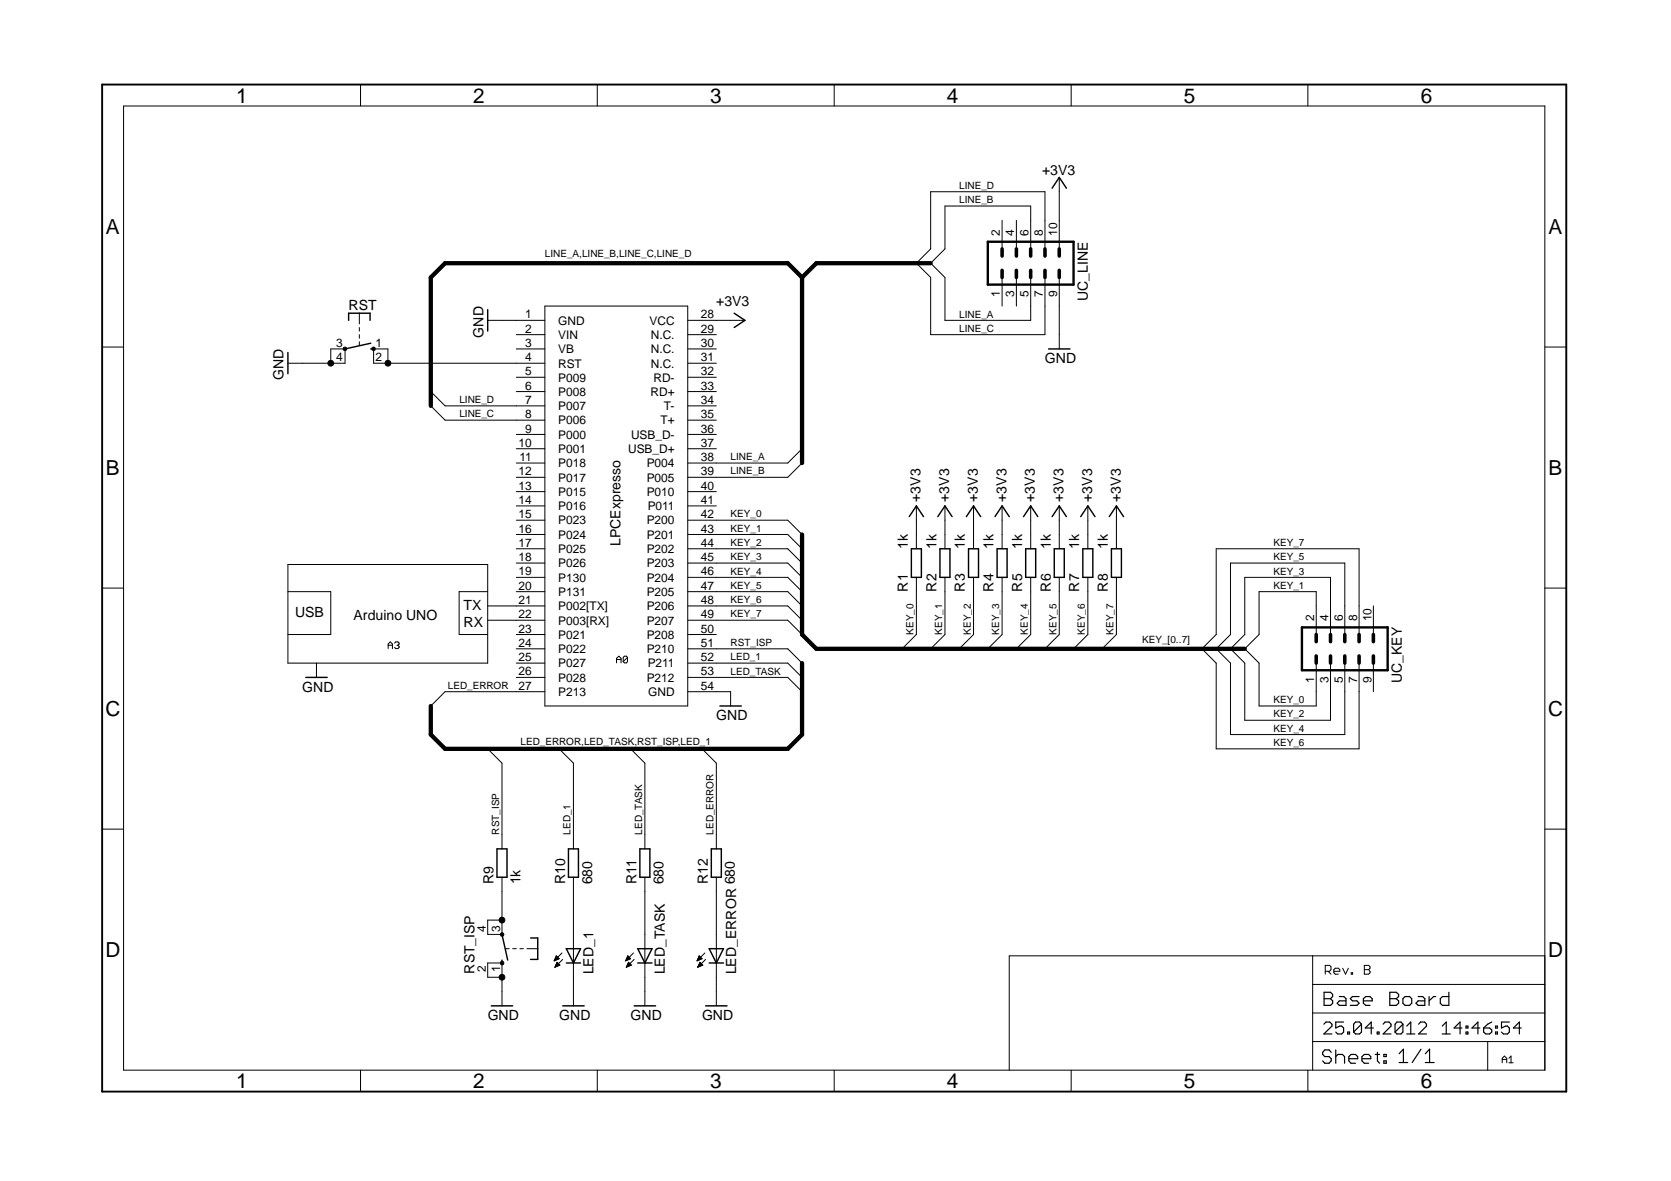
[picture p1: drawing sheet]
<svg xmlns="http://www.w3.org/2000/svg" width="297mm" height="210mm" viewBox="0 0 297 210" stroke-linecap="round" stroke-linejoin="round" font-family="sans-serif">
<g fill="none" stroke="#000" stroke-width=".18">
<path d="M22 18.8h252.6v171.4h-252.6zM64.1 15v3.8M106.2 15v3.8M148.3 15v3.8M190.4 15v3.8M232.5 15v3.8M178.1 39.2v5M180.7 39.2v5M188.3 31.5v12.7M63.9 55.7v1.9M63.9 58.2v.6M63.9 59.5v.6"/>
<path d="M86.7 56.9h10.2M91.8 59.5h5.1M96.9 54.4h25.4v71.1h-25.4zM122.3 56.9h10.1M122.3 59.5h5M178.1 49.3v5.1M180.7 49.3v5.1M183.2 44.2v-7.6h-15.2v7.6l-2.6 2.6 2.6 2.5v7.6h15.2v-7.6M185.8 44.2v-10.1h-20.4v10.1l-2.5 2.6 2.5 2.5v10.2h20.4v-10.2M188.3 49.3v12.7M18.2 61.7h3.8M51.2 64.6h10.1v-2.6h-2.5v2.6"/>
<path d="M61.1 61.8h.4v.4h-.4zM63.9 60.7v.7M66.2 61.8h.4v.4h-.4zM69 64.6v-2.6h-2.6v2.6h30.5M76.6 69.6l2.5 2.5h17.8M76.6 72.1l2.5 2.6h17.8M91.8 62h5.1M91.8 67.1h5.1M91.8 69.6h5.1M91.8 77.2h5.1M91.8 79.8h5.1M122.3 62h5"/>
<path d="M122.3 64.6h5M122.3 67.1h5M122.3 69.6h5M122.3 72.1h5M122.3 74.7h5M122.3 77.2h5M122.3 79.8h5M142.6 79.8l-2.6 2.5h-17.7M274.6 61.7h3.8M91.8 82.3h5.1M91.8 84.8h5.1M91.8 87.4h5.1"/>
<path d="M91.8 89.9h5.1M91.8 92.5h5.1M91.8 95h5.1M91.8 97.5h5.1M122.3 87.4h5M122.3 89.9h5M122.3 92.5h17.7l2.6 2.5M122.3 95h17.7l2.6 2.5M122.3 97.5h17.7l2.6 2.6M142.6 82.3l-2.6 2.5h-17.7M162.9 89.9v7.6M168 89.9v7.6"/>
<path d="M173.1 89.9v7.6M178.1 89.9v7.6M183.2 89.9v7.6M188.3 89.9v7.6M193.4 89.9v7.6M198.5 89.9v7.6M18.2 104.5h3.8M51.2 105.2h7.6v7.6h-7.6M51.2 100.3h35.5v17.6h-35.5zM56.3 117.9v2.5M69 115.3v-.8l.4-.4 .4 .4v.8M69 114.7h.8"/>
<path d="M70.1 114.3l.3-.2h.3l.2 .2-.2 .4M70.6 114.7h.1M70.7 114.7l.2 .2-.2 .4h-.3l-.3-.2M86.7 105.2h-5.1v7.6h5.1M86.7 107.7h10.2M86.7 110.2h10.2M91.8 112.8h5.1M91.8 105.2h5.1M91.8 117.9h5.1M91.8 100.1h5.1M91.8 102.6h5.1M91.8 115.3h5.1"/>
<path d="M109.6 117.8v-.8l.4-.4 .4 .4v.8M109.6 117.2h.8M111.5 116.8l-.1-.2h-.4l-.2 .2v.8M111.5 116.8v.8l-.1 .2h-.4l-.2-.2M111.5 116.8l-.7 .8M122.3 112.8h5M122.3 105.2h17.7l2.6 2.5M122.3 117.9h17.7l2.6 2.5M122.3 100.1h17.7l2.6 2.5M122.3 102.6h17.7l2.6 2.6M122.3 107.7h17.7l2.6 2.5M122.3 110.2h17.7l2.6 2.6"/>
<path d="M122.3 115.3h17.7l2.6 2.6M162.9 102.6v10.2l-2.5 2.5M168 102.6v10.2l-2.6 2.5M173.1 102.6v10.2l-2.6 2.5M178.1 102.6v10.2l-2.5 2.5M183.2 102.6v10.2l-2.5 2.5M188.3 102.6v10.2l-2.5 2.5M193.4 102.6v10.2l-2.6 2.5M198.5 102.6v10.2l-2.6 2.5M234 112.8v-7.6h-10.2v7.6l-2.5 2.5 2.5 2.6v7.6h10.2v-7.6M236.5 112.8v-10.2h-15.2v10.2l-2.6 2.5 2.6 2.6v10.1h15.2v-10.1M239.1 112.8v-12.7h-20.4v12.7l-2.5 2.5 2.5 2.6v12.7h20.4v-12.7"/>
<path d="M241.6 112.8v-15.3h-25.4v15.3l-2.5 2.5 2.5 2.6v15.2h25.4v-15.2M244.1 107.7v5.1M244.1 117.9v5M274.6 104.5h3.8M86.7 133.1l2.5 2.5v15.3M91.8 120.4h5.1M96.9 122.9h-17.8l-2.5 2.6M99.4 133.1l2.5 2.5v15.3M112.1 133.1l2.5 2.5v15.3M122.3 120.4h17.7l2.6 2.5M122.3 122.9h7.6v2.6M124.8 133.1l2.5 2.5v15.3"/>
<path d="M18.2 147.4h3.8M89.2 155.9v10.2h-2.5v-2.6h2.5M101.9 155.9v22.9M114.6 155.9v22.9M127.3 155.9v22.9M274.6 147.4h3.8M89 165.9h.5v.4h-.5zM89 170.9l.2-.1 .3 .1v.5h-.5zM89.2 173.7h-2.5v-2.5h2.5v7.6M89.9 168.6h.6M91.1 168.6h.7M92.4 168.6h.6"/>
<path d="M93.7 168.6h1.9M98.5 170.7h.1M98.6 170.6h.2M98.6 170.6h.5M98.7 170.5h.6M98.7 170.4h.7M98.7 171.9h.1M98.7 170.3h.6M98.7 171.8h.2M98.7 171.7h.4M98.8 170.2h.4M98.8 171.6h.6"/>
<path d="M98.8 170.1h.3M98.8 171.5h.7M98.8 170h.2M98.8 171.4h.6M98.9 169.9h.1M98.9 171.4h.5M98.9 171.3h.4M99 171.2h.2M99 171.1h.1M99.4 170.4l-.5-.5-.4 .9M99.4 170.4l-.9 .4M99.5 171.5l-.5-.5-.4 .9"/>
<path d="M99.5 171.5l-.9 .4M99.9 169.4l-1.4 1.4M100 170.5l-1.4 1.4M111.2 170.7h.1M111.3 170.6h.2M111.3 170.6h.5M111.3 170.5h.6M111.4 170.4h.7M111.4 171.9h.1M111.4 171.8h.2M111.4 170.3h.6M111.4 171.7h.4"/>
<path d="M111.5 170.2h.4M111.5 171.6h.6M111.5 170.1h.3M111.5 171.5h.7M111.5 170h.2M111.5 171.4h.6M111.6 169.9h.1M111.6 171.4h.5M111.6 171.3h.4M111.7 171.2h.2M111.7 171.1h.1M112.1 170.4l-.5-.5-.4 .9"/>
<path d="M112.1 170.4l-.9 .4M112.2 171.5l-.5-.5-.4 .9M112.2 171.5l-.9 .4M112.6 169.4l-1.4 1.4M112.7 170.5l-1.4 1.4M123.9 170.7h.1M124 170.6h.2M124 170.6h.4M124 170.5h.6M124 171.9h.1M124.1 170.4h.7M124.1 171.8h.2"/>
<path d="M124.1 170.3h.6M124.1 171.7h.4M124.2 170.2h.4M124.2 171.6h.6M124.2 170.1h.3M124.2 171.5h.7M124.2 170h.2M124.2 171.4h.6M124.3 169.9h.1M124.3 171.4h.5M124.3 171.3h.4M124.4 171.2h.2"/>
<path d="M124.4 171.1h.1M124.8 170.4l-.5-.5-.4 .9M124.8 170.4l-.9 .4M124.9 171.5l-.5-.5-.4 .9M124.9 171.5l-.9 .4M125.3 169.4l-1.4 1.4M125.4 170.5l-1.4 1.4M233.3 169.9v20.3M233.3 175h41.3M235.6 172.6h.7l.3-.3v-.5l-.3-.2h-.7v1.5M236.1 172.6l.5 .5M237.1 172.6h1.1v-.3l-.3-.2h-.5l-.3 .2v.6l.3 .2h.5"/>
<path d="M238.7 172.1l.5 1 .5-1M240.2 172.9h.2v.2h-.2zM242.5 171.6h.8l.2 .2v.3l-.2 .2 .2 .3v.3l-.2 .2h-.8zM242.5 172.3h.8M274.6 169.9h-95.2v20.3M64.1 190.2v3.8M106.2 190.2v3.8M148.3 190.2v3.8M190.4 190.2v3.8M232.5 190.2v3.8M233.3 185.1h41.3M233.3 180h41.3"/>
<path d="M264.5 185.1v5.1M267 188.9v-.8l.4-.4 .4 .4v.8M267 188.3h.8M268.2 188.1l.4-.4v1.2M268.2 188.9h.8"/>
<circle cx="58.8" cy="64.6" r=".51"/>
<circle cx="69" cy="64.6" r=".51"/>
<circle cx="89.2" cy="173.7" r=".51"/>
<circle cx="89.2" cy="163.5" r=".51"/>
</g>
<g fill="none" stroke="#000" stroke-width=".21">
<path d="M235.4 176.4h1.1l.4 .3v.4l-.4 .4 .4 .4v.4l-.4 .4h-1.1zM235.4 177.5h1.1M238.1 177.1h.8l.4 .4v1.2h-1.2l-.4-.4 .4-.4h1.2M241.6 177.1h-1.2l-.4 .4 .4 .4h.8l.4 .4-.4 .4h-1.2M242.4 177.9h1.5v-.4l-.4-.4h-.7l-.4 .4v.8l.4 .4h.7M247.1 176.4h1.1l.4 .3v.4l-.4 .4 .4 .4v.4l-.4 .4h-1.1zM247.1 177.5h1.1M249.4 177.5l.4-.4h.8l.3 .4v.8l-.3 .4h-.8l-.4-.4zM252.1 177.1h.8l.4 .4v1.2h-1.2l-.4-.4 .4-.4h1.2M254 177.1v1.6M255.2 177.1h-.4l-.8 .8M257.6 176.4v2.3h-1.2l-.4-.4v-.8l.4-.4h1.2"/>
<path d="M235.3 182l.4-.3h.7l.4 .3v.4l-1.5 1.4h1.5M236.6 187l-.3-.4h-.8l-.4 .4v.4l.4 .4h.8l.3 .4v.4l-.3 .4h-.8l-.4-.4M237.4 186.6v2.4M237.4 187.8l.4-.4h.8l.4 .4v1.2M238.8 181.7h-1.4v1l.8-.3h.3l.3 .3v.7l-.3 .4h-.7l-.4-.4M239.6 183.4h.3v.4h-.3zM239.8 188.2h1.5v-.4l-.3-.4h-.8l-.4 .4v.8l.4 .4h.8M242 182v1.4l-.3 .4h-.7l-.4-.4M242 182l-.3-.3h-.7l-.4 .3v1.4M242 182l-1.4 1.4M242.1 188.2h1.6v-.4l-.4-.4h-.8l-.4 .4v.8l.4 .4h.8M244.1 182.7h-1.4l1.1-1v2.1"/>
<path d="M244.5 187.4h.7M244.8 183.4h.3v.4h-.3zM244.9 187v1.6l.3 .4M245.9 182l.3-.3h.7l.4 .3v.4l-1.4 1.4h1.4M246 187.4h.4v.4h-.4zM246 188.6h.4v.4h-.4zM248.7 187.3l.8-.8v2.3M248.7 188.8h1.5M249.4 182v1.4l-.4 .4h-.7l-.3-.4M249.4 182l-.4-.3h-.7l-.3 .3v1.4M249.4 182l-1.4 1.4M250.1 183.8h1.4"/>
<path d="M250.1 182.4l.7-.7v2.1M252.2 182l.3-.3h.7l.4 .3v.4l-1.4 1.4h1.4M252.6 186.5l-1.6 2.3M253.4 188.8h1.5M253.4 187.3l.7-.8v2.3M256.4 183.8h1.4M256.4 182.4l.7-.7v2.1M259.9 182.7h-1.4l1-1v2.1M260.6 183.4h.3v.4h-.3zM260.6 182.4h.3v.3h-.3zM263.1 182.7h-1.4l1-1v2.1M263.7 182.7h1.1l.4 .3v.4l-.4 .4h-.7l-.4-.4z"/>
<path d="M265.2 181.7l-.7 .3-.8 .7M265.8 183.4h.4v.4h-.4zM265.8 182.4h.4v.3h-.4zM268.3 181.7h-1.4v1l.7-.3h.4l.3 .3v.7l-.3 .4h-.8l-.3-.4M270.4 182.7h-1.4l1.1-1v2.1"/>
</g>
<path d="M18.2 15h260.2v179h-260.2z" fill="none" stroke="#000" stroke-width=".34"/>
<path d="M175.6 43h15.2v7.6h-15.2zM231.4 111.5h15.3v7.6h-15.3z" fill="none" stroke="#000" stroke-width=".42"/>
<g fill="none" stroke="#000" stroke-width=".63">
<path d="M178.1 44.2v1.3M178.1 48v1.3M180.7 44.2v1.3M180.7 48v1.3M183.2 44.2v1.3M183.2 48v1.3M185.8 44.2v1.3M185.8 48v1.3M188.3 44.2v1.3M188.3 48v1.3M234 112.8v1.2M234 116.6v1.3"/>
<path d="M236.5 112.8v1.2M236.5 116.6v1.3M239.1 112.8v1.2M239.1 116.6v1.3M241.6 112.8v1.2M241.6 116.6v1.3M244.1 112.8v1.2M244.1 116.6v1.3"/>
</g>
<g fill="none" stroke="#000" stroke-width=".25">
<path d="M187 33.4l1.3-1.9 1.3 1.9M62 56.9v-1.2h3.8v1.2M86.7 55v3.8M130.5 55.7l1.9 1.2-1.9 1.3M51.2 62.7v3.7M65.9 62h.5M65.9 61l-4.6 1M186.4 62h3.8M161.6 91.8l1.3-1.9 1.3 1.9M162 97.5h1.8v5.1h-1.8zM166.7 91.8l1.3-1.9 1.2 1.9M167.1 97.5h1.8v5.1h-1.8z"/>
<path d="M171.8 91.8l1.3-1.9 1.2 1.9M172.2 97.5h1.7v5.1h-1.7zM176.9 91.8l1.2-1.9 1.3 1.9M177.2 97.5h1.8v5.1h-1.8zM181.9 91.8l1.3-1.9 1.3 1.9M182.3 97.5h1.8v5.1h-1.8zM187 91.8l1.3-1.9 1.3 1.9M187.4 97.5h1.8v5.1h-1.8zM192.1 91.8l1.3-1.9 1.2 1.9M192.5 97.5h1.8v5.1h-1.8zM197.2 91.8l1.3-1.9 1.2 1.9M197.6 97.5h1.7v5.1h-1.7z"/>
<path d="M54.4 120.4h3.8M128 125.5h3.8M88.3 150.9h1.8v5h-1.8zM101 150.9h1.8v5h-1.8zM113.7 150.9h1.8v5h-1.8zM126.4 150.9h1.8v5h-1.8zM87.3 178.8h3.8M89.2 170.6v.6M89.2 166.1l1.1 4.5M94.3 166.7h1.3v3.8h-1.3M100 178.8h3.8M100.7 171.2h2.5"/>
<path d="M100.7 168.6h2.5l-1.3 2.6zM112.7 178.8h3.8M113.4 171.2h2.5M113.4 168.6h2.5l-1.3 2.6zM125.4 178.8h3.8M126.1 168.6h2.5l-1.3 2.6zM126.1 171.2h2.5"/>
</g>
<g fill="#000">
<path d="M61.1 61.8h.4v.4h-.4z" fill-rule="evenodd"/>
<path d="M66.2 61.8h.4v.4h-.4z" fill-rule="evenodd"/>
<path d="M89 165.9h.5v.4h-.5z" fill-rule="evenodd"/>
<path d="M89 170.9l.2-.1 .3 .1v.5h-.5z" fill-rule="evenodd"/>
<circle cx="58.8" cy="64.6" r=".51"/>
<circle cx="69" cy="64.6" r=".51"/>
<circle cx="89.2" cy="173.7" r=".51"/>
<circle cx="89.2" cy="163.5" r=".51"/>
</g>
<path d="M142.6 49.3v33M142.6 49.3l-2.6-2.5h-60.9l-2.5 2.5v22.8M165.4 46.8h-20.3l-2.5 2.5M142.6 95v17.8l2.5 2.5h76.2M142.6 117.9v12.7l-2.6 2.5h-60.9l-2.5-2.5v-5.1" fill="none" stroke="#000" stroke-width=".76"/>
<g font-size="3.7">
<text x="42" y="18.2">1</text>
<text x="84.1" y="18.2">2</text>
<text x="126.2" y="18.2">3</text>
<text x="168.3" y="18.2">4</text>
<text x="210.4" y="18.2">5</text>
<text x="252.6" y="18.2">6</text>
<text x="18.8" y="41.6">A</text>
<text x="275.3" y="41.6">A</text>
<text x="18.8" y="84.4">B</text>
<text x="275.3" y="84.4">B</text>
<text x="18.8" y="127.3">C</text>
<text x="275.2" y="127.3">C</text>
<text x="18.8" y="170.1">D</text>
<text x="275.2" y="170.1">D</text>
<text x="42" y="193.4">1</text>
<text x="84.1" y="193.4">2</text>
<text x="126.2" y="193.4">3</text>
<text x="168.3" y="193.4">4</text>
<text x="210.4" y="193.4">5</text>
<text x="252.6" y="193.4">6</text>
</g>
<g font-size="2.5">
<text x="185.2" y="31">+3V3</text>
<text x="193.4" y="53.5" transform="rotate(-90 193.4 53.5)">UC_LINE</text>
<text x="62" y="55">RST</text>
<text x="86" y="60" transform="rotate(-90 86 60)">GND</text>
<text x="127.3" y="54.4">+3V3</text>
<text x="185.8" y="64.6">GND</text>
<text x="50.4" y="67.6" transform="rotate(-90 50.4 67.6)">GND</text>
<text x="163.7" y="89.2" transform="rotate(-90 163.7 89.2)">+3V3</text>
<text x="168.7" y="89.2" transform="rotate(-90 168.7 89.2)">+3V3</text>
<text x="173.8" y="89.2" transform="rotate(-90 173.8 89.2)">+3V3</text>
<text x="178.9" y="89.2" transform="rotate(-90 178.9 89.2)">+3V3</text>
<text x="184" y="89.2" transform="rotate(-90 184 89.2)">+3V3</text>
<text x="189.1" y="89.2" transform="rotate(-90 189.1 89.2)">+3V3</text>
<text x="194.1" y="89.2" transform="rotate(-90 194.1 89.2)">+3V3</text>
<text x="199.2" y="89.2" transform="rotate(-90 199.2 89.2)">+3V3</text>
<text x="110.3" y="97" transform="rotate(-90 110.3 97)">LPCExpresso</text>
<text x="161.4" y="97.5" transform="rotate(-90 161.4 97.5)">1k</text>
<text x="166.5" y="97.5" transform="rotate(-90 166.5 97.5)">1k</text>
<text x="171.5" y="97.5" transform="rotate(-90 171.5 97.5)">1k</text>
<text x="176.6" y="97.5" transform="rotate(-90 176.6 97.5)">1k</text>
<text x="181.7" y="97.5" transform="rotate(-90 181.7 97.5)">1k</text>
<text x="186.8" y="97.5" transform="rotate(-90 186.8 97.5)">1k</text>
<text x="191.9" y="97.5" transform="rotate(-90 191.9 97.5)">1k</text>
<text x="196.9" y="97.5" transform="rotate(-90 196.9 97.5)">1k</text>
<text x="161.4" y="105.2" transform="rotate(-90 161.4 105.2)">R1</text>
<text x="166.5" y="105.2" transform="rotate(-90 166.5 105.2)">R2</text>
<text x="171.5" y="105.2" transform="rotate(-90 171.5 105.2)">R3</text>
<text x="176.6" y="105.2" transform="rotate(-90 176.6 105.2)">R4</text>
<text x="181.7" y="105.2" transform="rotate(-90 181.7 105.2)">R5</text>
<text x="186.8" y="105.2" transform="rotate(-90 186.8 105.2)">R6</text>
<text x="191.9" y="105.2" transform="rotate(-90 191.9 105.2)">R7</text>
<text x="196.9" y="105.2" transform="rotate(-90 196.9 105.2)">R8</text>
<text x="52.4" y="109.7">USB</text>
<text x="62.9" y="110.2">Arduino UNO</text>
<text x="82.4" y="111.5">RX</text>
<text x="82.4" y="108.5">TX</text>
<text x="53.7" y="122.9">GND</text>
<text x="249.2" y="121.5" transform="rotate(-90 249.2 121.5)">UC_KEY</text>
<text x="127.3" y="128">GND</text>
<text x="87.8" y="157.2" transform="rotate(-90 87.8 157.2)">R9</text>
<text x="92.5" y="157.2" transform="rotate(-90 92.5 157.2)">1k</text>
<text x="100.5" y="157.2" transform="rotate(-90 100.5 157.2)">R10</text>
<text x="105.2" y="157.2" transform="rotate(-90 105.2 157.2)">680</text>
<text x="113.2" y="157.2" transform="rotate(-90 113.2 157.2)">R11</text>
<text x="117.9" y="157.2" transform="rotate(-90 117.9 157.2)">680</text>
<text x="125.9" y="157.2" transform="rotate(-90 125.9 157.2)">R12</text>
<text x="84.3" y="173.1" transform="rotate(-90 84.3 173.1)">RST_ISP</text>
<text x="105.5" y="173.2" transform="rotate(-90 105.5 173.2)">LED_1</text>
<text x="118.2" y="173.2" transform="rotate(-90 118.2 173.2)">LED_TASK</text>
<text x="130.9" y="173.2" transform="rotate(-90 130.9 173.2)">LED_ERROR 680</text>
<text x="86.7" y="181.3">GND</text>
<text x="99.4" y="181.3">GND</text>
<text x="112.1" y="181.3">GND</text>
<text x="124.8" y="181.3">GND</text>
</g>
<g font-size="2.1">
<text x="177.8" y="41.9" transform="rotate(-90 177.8 41.9)">2</text>
<text x="180.3" y="41.9" transform="rotate(-90 180.3 41.9)">4</text>
<text x="182.8" y="41.9" transform="rotate(-90 182.8 41.9)">6</text>
<text x="185.4" y="41.9" transform="rotate(-90 185.4 41.9)">8</text>
<text x="187.9" y="41.9" transform="rotate(-90 187.9 41.9)">10</text>
<text x="177.8" y="52.8" transform="rotate(-90 177.8 52.8)">1</text>
<text x="180.3" y="52.8" transform="rotate(-90 180.3 52.8)">3</text>
<text x="182.8" y="52.8" transform="rotate(-90 182.8 52.8)">5</text>
<text x="185.4" y="52.8" transform="rotate(-90 185.4 52.8)">7</text>
<text x="187.9" y="52.8" transform="rotate(-90 187.9 52.8)">9</text>
<text x="93.3" y="56.6">1</text>
<text x="93.3" y="59.1">2</text>
<text x="99.2" y="57.7">GND</text>
<text x="115.5" y="57.7">VCC</text>
<text x="124.6" y="59.1">29</text>
<text x="124.6" y="56.6">28</text>
<text x="59.8" y="61.6">3</text>
<text x="59.8" y="64.2">4</text>
<text x="66.8" y="64.2">2</text>
<text x="66.8" y="61.6">1</text>
<text x="93.3" y="61.6">3</text>
<text x="93.3" y="64.2">4</text>
<text x="99.2" y="60.2">VIN</text>
<text x="99.2" y="62.8">VB</text>
<text x="99.2" y="65.3">RST</text>
<text x="115.7" y="65.3">N.C.</text>
<text x="115.7" y="62.8">N.C.</text>
<text x="115.7" y="60.2">N.C.</text>
<text x="124.6" y="64.2">31</text>
<text x="124.6" y="61.6">30</text>
<text x="93.3" y="66.7">5</text>
<text x="93.3" y="69.3">6</text>
<text x="93.3" y="71.8">7</text>
<text x="99.2" y="67.8">P009</text>
<text x="99.2" y="70.4">P008</text>
<text x="115.7" y="70.4">RD+</text>
<text x="116.2" y="67.9">RD-</text>
<text x="124.6" y="71.8">34</text>
<text x="124.6" y="69.3">33</text>
<text x="124.6" y="66.7">32</text>
<text x="93.3" y="74.3">8</text>
<text x="93.3" y="76.9">9</text>
<text x="99.2" y="72.9">P007</text>
<text x="99.2" y="75.4">P006</text>
<text x="99.2" y="78">P000</text>
<text x="112.2" y="78">USB_D-</text>
<text x="117.4" y="75.4">T+</text>
<text x="118" y="72.9">T-</text>
<text x="124.6" y="76.9">36</text>
<text x="124.6" y="74.3">35</text>
<text x="92.2" y="79.4">10</text>
<text x="92.3" y="82">11</text>
<text x="99.2" y="80.5">P001</text>
<text x="99.2" y="83.1">P018</text>
<text x="111.7" y="80.5">USB_D+</text>
<text x="115" y="83.1">P004</text>
<text x="124.6" y="82">38</text>
<text x="124.6" y="79.4">37</text>
<text x="92.2" y="84.5">12</text>
<text x="92.2" y="87">13</text>
<text x="92.2" y="89.6">14</text>
<text x="99.2" y="85.6">P017</text>
<text x="99.2" y="88.1">P015</text>
<text x="115" y="88.1">P010</text>
<text x="115" y="85.6">P005</text>
<text x="124.6" y="89.6">41</text>
<text x="124.6" y="87">40</text>
<text x="124.6" y="84.5">39</text>
<text x="92.2" y="92.1">15</text>
<text x="92.2" y="94.7">16</text>
<text x="99.2" y="90.7">P016</text>
<text x="99.2" y="93.2">P023</text>
<text x="99.2" y="95.8">P024</text>
<text x="115" y="95.8">P201</text>
<text x="115" y="93.2">P200</text>
<text x="115.1" y="90.7">P011</text>
<text x="124.6" y="94.7">43</text>
<text x="124.6" y="92.1">42</text>
<text x="92.2" y="97.2">17</text>
<text x="92.2" y="99.7">18</text>
<text x="99.2" y="98.3">P025</text>
<text x="99.2" y="100.8">P026</text>
<text x="115" y="100.8">P203</text>
<text x="115" y="98.3">P202</text>
<text x="124.6" y="99.7">45</text>
<text x="124.6" y="97.2">44</text>
<text x="92.2" y="102.3">19</text>
<text x="92.2" y="104.8">20</text>
<text x="92.2" y="107.4">21</text>
<text x="99.2" y="103.4">P130</text>
<text x="99.2" y="105.9">P131</text>
<text x="115" y="105.9">P205</text>
<text x="115" y="103.4">P204</text>
<text x="124.6" y="107.4">48</text>
<text x="124.6" y="104.8">47</text>
<text x="124.6" y="102.3">46</text>
<text x="92.2" y="109.9">22</text>
<text x="92.2" y="112.4">23</text>
<text x="99.2" y="108.5">P002[TX]</text>
<text x="99.2" y="111">P003[RX]</text>
<text x="99.2" y="113.5">P021</text>
<text x="115" y="113.5">P208</text>
<text x="115" y="111">P207</text>
<text x="115" y="108.5">P206</text>
<text x="124.6" y="112.4">50</text>
<text x="124.6" y="109.9">49</text>
<text x="233.6" y="110.4" transform="rotate(-90 233.6 110.4)">2</text>
<text x="236.2" y="110.4" transform="rotate(-90 236.2 110.4)">4</text>
<text x="238.7" y="110.4" transform="rotate(-90 238.7 110.4)">6</text>
<text x="241.3" y="110.4" transform="rotate(-90 241.3 110.4)">8</text>
<text x="243.8" y="110.4" transform="rotate(-90 243.8 110.4)">10</text>
<text x="92.2" y="115">24</text>
<text x="92.2" y="117.5">25</text>
<text x="99.2" y="116.1">P022</text>
<text x="99.2" y="118.6">P027</text>
<text x="115" y="116.1">P210</text>
<text x="115.1" y="118.6">P211</text>
<text x="124.6" y="117.5">52</text>
<text x="124.6" y="115">51</text>
<text x="92.2" y="120">26</text>
<text x="92.2" y="122.6">27</text>
<text x="99.2" y="121.2">P028</text>
<text x="99.2" y="123.7">P213</text>
<text x="115" y="121.2">P212</text>
<text x="115.2" y="123.7">GND</text>
<text x="124.6" y="122.6">54</text>
<text x="124.6" y="120">53</text>
<text x="233.6" y="121.4" transform="rotate(-90 233.6 121.4)">1</text>
<text x="236.2" y="121.4" transform="rotate(-90 236.2 121.4)">3</text>
<text x="238.7" y="121.4" transform="rotate(-90 238.7 121.4)">5</text>
<text x="241.3" y="121.4" transform="rotate(-90 241.3 121.4)">7</text>
<text x="243.8" y="121.4" transform="rotate(-90 243.8 121.4)">9</text>
<text x="86.4" y="165.7" transform="rotate(-90 86.4 165.7)">4</text>
<text x="88.9" y="165.7" transform="rotate(-90 88.9 165.7)">3</text>
<text x="86.4" y="172.7" transform="rotate(-90 86.4 172.7)">2</text>
<text x="88.9" y="172.7" transform="rotate(-90 88.9 172.7)">1</text>
</g>
<g font-size="1.8">
<text x="170.5" y="33.6">LINE_D</text>
<text x="170.5" y="36.1">LINE_B</text>
<text x="96.9" y="45.8">LINE_A,LINE_B,LINE_C,LINE_D</text>
<text x="170.5" y="56.4">LINE_A</text>
<text x="170.5" y="59">LINE_C</text>
<text x="81.7" y="71.6">LINE_D</text>
<text x="81.7" y="74.2">LINE_C</text>
<text x="129.9" y="81.8">LINE_A</text>
<text x="129.9" y="84.3">LINE_B</text>
<text x="129.9" y="91.9">KEY_0</text>
<text x="129.9" y="94.5">KEY_1</text>
<text x="129.9" y="97">KEY_2</text>
<text x="129.9" y="99.6">KEY_3</text>
<text x="226.4" y="99.6">KEY_5</text>
<text x="226.4" y="97">KEY_7</text>
<text x="129.9" y="102.1">KEY_4</text>
<text x="129.9" y="104.6">KEY_5</text>
<text x="129.9" y="107.2">KEY_6</text>
<text x="226.4" y="104.6">KEY_1</text>
<text x="226.4" y="102.1">KEY_3</text>
<text x="129.9" y="109.7">KEY_7</text>
<text x="162.4" y="112.8" transform="rotate(-90 162.4 112.8)">KEY_0</text>
<text x="167.5" y="112.8" transform="rotate(-90 167.5 112.8)">KEY_1</text>
<text x="172.5" y="112.8" transform="rotate(-90 172.5 112.8)">KEY_2</text>
<text x="177.6" y="112.8" transform="rotate(-90 177.6 112.8)">KEY_3</text>
<text x="182.7" y="112.8" transform="rotate(-90 182.7 112.8)">KEY_4</text>
<text x="187.8" y="112.8" transform="rotate(-90 187.8 112.8)">KEY_5</text>
<text x="192.9" y="112.8" transform="rotate(-90 192.9 112.8)">KEY_6</text>
<text x="197.9" y="112.8" transform="rotate(-90 197.9 112.8)">KEY_7</text>
<text x="129.9" y="119.9">LED_TASK</text>
<text x="129.9" y="117.3">LED_1</text>
<text x="129.9" y="114.8">RST_ISP</text>
<text x="203" y="114.3">KEY_[0..7]</text>
<text x="79.6" y="122.4">LED_ERROR</text>
<text x="226.4" y="125">KEY_0</text>
<text x="226.4" y="127.5">KEY_2</text>
<text x="226.4" y="130">KEY_4</text>
<text x="92.5" y="132.3">LED_ERROR,LED_TASK,RST_ISP,LED_1</text>
<text x="226.4" y="132.6">KEY_6</text>
<text x="88.7" y="148.3" transform="rotate(-90 88.7 148.3)">RST_ISP</text>
<text x="101.4" y="148.3" transform="rotate(-90 101.4 148.3)">LED_1</text>
<text x="114.1" y="148.3" transform="rotate(-90 114.1 148.3)">LED_TASK</text>
<text x="126.8" y="148.3" transform="rotate(-90 126.8 148.3)">LED_ERROR</text>
</g>
</svg>
